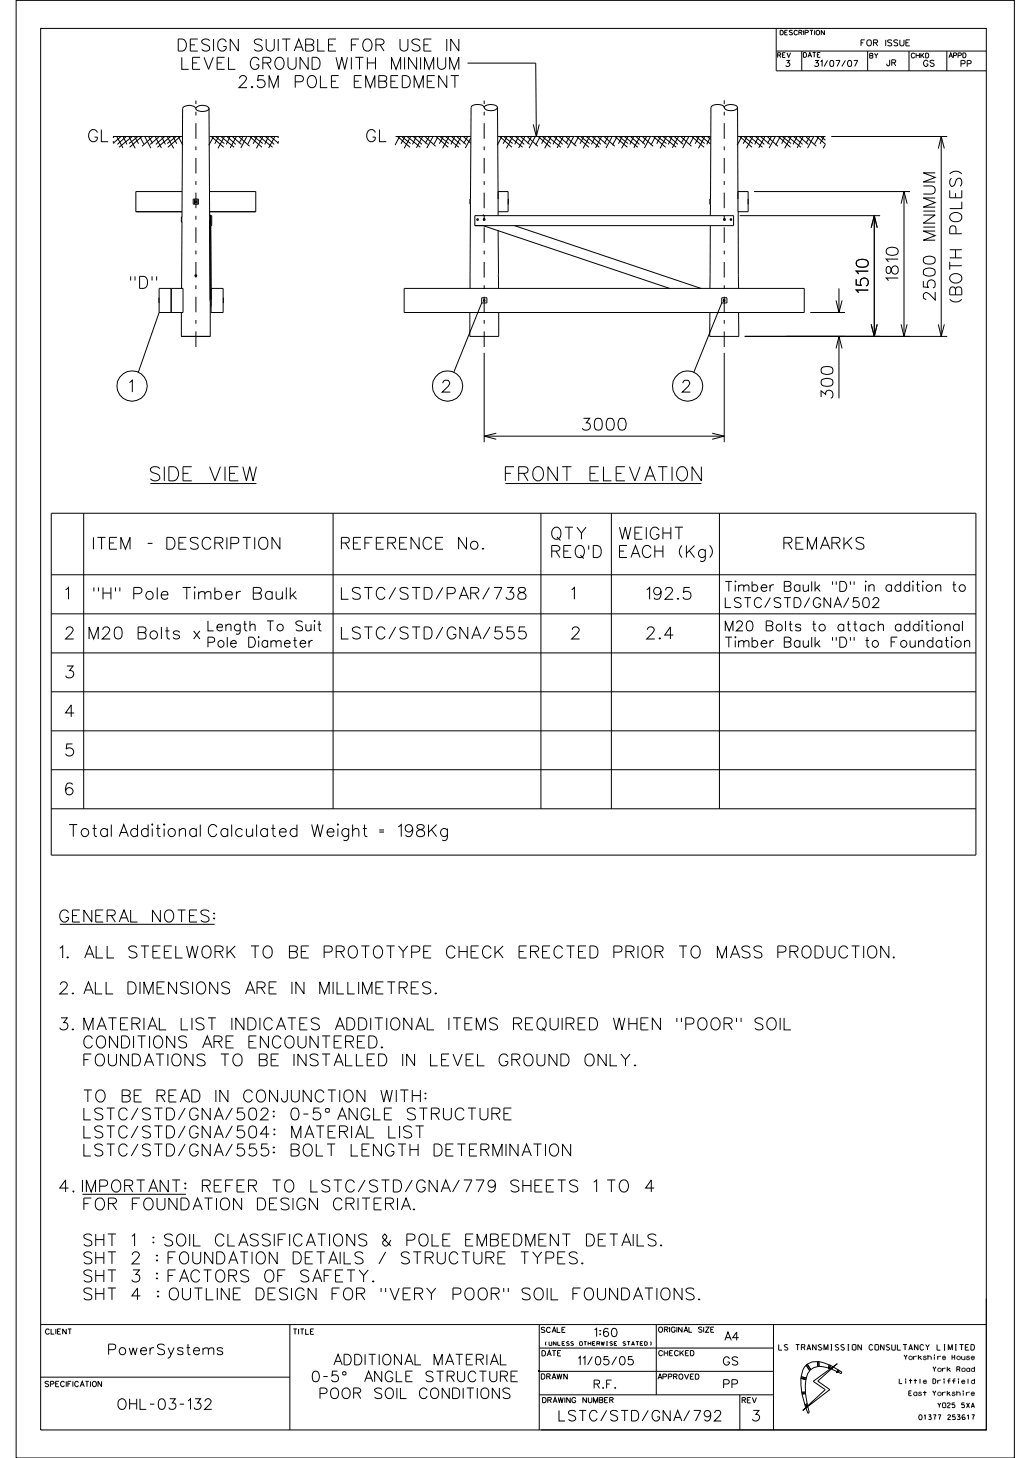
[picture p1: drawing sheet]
<svg xmlns="http://www.w3.org/2000/svg" width="210mm" height="297mm" viewBox="0 0 210 297" stroke-linecap="round" stroke-linejoin="round" font-family="sans-serif">
<g fill="none" stroke="#000" stroke-width=".2">
<path d="M3.3 .1h203.3v296.9h-203.3zM8.3 5.8h192.6v285.5h-192.6zM95.2 12.9h13.9l.1 14.9M158.1 10.4h42.8M158.1 5.8v8.6h42.8M163.3 10.4v4M176.7 10.4v4M185.2 10.4v4M192.9 10.4v4M195.7 13l.8-.1v-.5l-.8-.1v1.3M197 13l.8-.1v-.5l-.8-.1v1.3M23 27.8h14.1"/>
<path d="M23 28.8l.3 .4M23.3 27.8l-.3 .3M23.8 27.9l1.2 2.2M24.6 27.8l-1.6 1.4M25.1 27.8l.7 1.6M25.7 27.8l-1.8 1.6M26.3 27.8l1.2 2.4M26.9 27.8l-2.7 2.2M27.4 27.8l.8 1.5M28 27.9l-1.7 1.3M28.5 27.8l.8 1.5M28.9 27.8l-2.5 2.2"/>
<path d="M29.5 27.8l1.2 2.4M30.3 27.8l.8 1.4M31.1 27.8l-2.2 2M31.6 27.9l1.3 2.2M32.4 27.8l-1.8 1.6M32.9 27.8l.8 1.6M33.5 27.8l-1.8 1.6M34.1 27.8l1.3 2.4M34.7 27.8l-2.6 2.2M35.2 27.8l.8 1.5M35.8 27.9l-1.7 1.3M36.3 27.8l.9 1.8"/>
<path d="M36.7 27.8l-2.5 2.2M37.1 39h-9.4v4.1h9.4M39.9 22.1a1.72 1.72 0 0 0-2.7 0l-.1 22.1M39.9 21.9a1.85 1.85 0 0 1 2.7 .2 1.6 1.6 0 0 1-2.1 .5l-.6-.3zM42.6 22.1l.1 22M42.7 27.8h14.1M42.7 39h9.4v4.1h-9.4M43.1 27.8l2.5 2.2M43.5 27.8l-1 1.8M44 27.9l1.7 1.3M44.5 27.8l-.7 1.5M45 27.8l2.7 2.2"/>
<path d="M45.7 27.8l-1.3 2.4M46.3 27.8l1.7 1.6M46.8 27.8l-.7 1.6M47.4 27.8l1.8 1.6M48.1 27.9l-1.2 2.2M48.7 27.8l2.1 2M49.5 27.8l-.8 1.4M50.3 27.8l-1.3 2.4M50.9 27.8l2.5 2.2M51.3 27.8l-.8 1.5M51.8 27.9l1.7 1.3M52.4 27.8l-.9 1.5"/>
<path d="M52.9 27.8l2.6 2.2M53.5 27.8l-1.3 2.4M54.1 27.8l1.8 1.6M54.7 27.8l-.8 1.6M55.1 27.8l1.7 1.4M55.9 27.9l-1.2 2.2M56.5 27.8l.3 .3M56.8 28.8l-.3 .4M80.6 27.8h15.3M81 27.8l2.5 2.2M81.4 27.8l-.9 1.8M81.9 27.9l1.7 1.3"/>
<path d="M82.4 27.8l-.7 1.5M83 27.8l2.6 2.2M83.6 27.8l-1.3 2.4M84.2 27.8l1.8 1.6M84.8 27.8l-.8 1.6M85.3 27.8l1.8 1.6M86 27.9l-1.2 2.2M86.6 27.8l2.1 2M87.4 27.8l-.8 1.4M88.2 27.8l-1.3 2.4M88.8 27.8l2.5 2.2M89.2 27.8l-.8 1.5"/>
<path d="M89.7 27.9l1.7 1.3M90.3 27.8l-.8 1.5M90.8 27.8l2.7 2.2M91.4 27.8l-1.2 2.4M92 27.8l1.8 1.6M92.6 27.8l-.8 1.6M93.1 27.8l1.8 1.6M93.9 27.9l-1.2 2.2M94.4 27.8l1.5 1.4M95.3 27.8l-.9 1.4M95.9 28.1l-1.1 2.1M98.6 21.9a1.14 1.14 0 0 0-1.3-.6 1.12 1.12 0 0 0-1.3 .6l-.2 18.6"/>
<path d="M98.9 21.5l.7-.2h.8a.69 .69 0 0 1 .8 .8 1.85 1.85 0 0 1-2.6-.2zM101.3 21.9l.2 18.6M101.4 27.8h43.3M101.8 27.8l2.5 2.2M102.2 27.8l-.9 1.8M102.7 27.9l1.7 1.3M103.3 27.8l-.8 1.5M103.8 27.8l2.7 2.2M104.4 27.8l-1.2 2.4M105 27.8l1.8 1.6M105.6 27.8l-.8 1.6M106.1 27.8l1.8 1.6"/>
<path d="M106.9 27.9l-1.3 2.2M107.4 27.8l2.1 2M108.3 27.8l-.9 1.4M108.6 25.3l.6 2.5 .6-2.5M109 27.8l-1.2 2.4M109.7 27.8l2.4 2.2M110.1 27.8l-1 1.8M110.5 27.9l1.8 1.3M111.1 27.8l-.8 1.5M111.6 27.8l2.6 2.2M112.3 27.8l-1.4 2.4M112.8 27.8l1.8 1.6"/>
<path d="M113.4 27.8l-.8 1.6M113.9 27.8l1.8 1.6M114.7 27.9l-1.2 2.2M115.3 27.8l2.1 2M116.1 27.8l-.8 1.4M116.9 27.8l-1.3 2.4M117.5 27.8l2.5 2.2M117.9 27.8l-1 1.8M118.3 27.9l1.8 1.3M118.9 27.8l-.8 1.5M119.4 27.8l2.7 2.2M120.1 27.8l-1.3 2.4"/>
<path d="M120.6 27.8l1.8 1.6M121.3 27.8l-.8 1.6M121.7 27.8l1.9 1.6M122.5 27.9l-1.2 2.2M123.1 27.8l2.1 2M123.9 27.8l-.8 1.4M124.7 27.8l-1.3 2.4M125.3 27.8l2.5 2.2M125.7 27.8l-1 1.8M126.2 27.9l1.7 1.3M126.7 27.8l-.7 1.5M127.2 27.8l2.7 2.2"/>
<path d="M127.9 27.8l-1.3 2.4M128.5 27.8l1.7 1.6M129.1 27.8l-.8 1.6M129.6 27.8l1.8 1.6M130.3 27.9l-1.2 2.2M130.9 27.8l2.1 2M131.7 27.8l-.8 1.4M132.5 27.8l-1.2 2.4M133.1 27.8l2.5 2.2M133.5 27.8l-.9 1.8M134 27.9l1.7 1.3M134.6 27.8l-.8 1.5"/>
<path d="M135.1 27.8l2.6 2.2M135.7 27.8l-1.3 2.4M136.3 27.8l1.8 1.6M136.9 27.8l-.8 1.6M137.4 27.8l1.8 1.6M138.2 27.9l-1.3 2.2M138.7 27.8l2.1 2M139.6 27.8l-.9 1.4M140.3 27.8l-1.3 2.4M141 27.8l2.4 2.2M141.3 27.8l-.8 1.5M141.8 27.9l1.7 1.3"/>
<path d="M142.4 27.8l-.8 1.5M142.9 27.8l1.8 1.5M143.5 27.8l-1.2 2.4M144.1 27.8l.6 .6M144.7 27.8l-.7 1.6M147.5 21.9a1.14 1.14 0 0 0-1.3-.6 1.23 1.23 0 0 0-1.4 .6l-.1 18.6M147.8 21.5l.6-.2h.9a.69 .69 0 0 1 .8 .8 1.85 1.85 0 0 1-2.6-.2zM150.2 21.9l.1 18.6M150.3 39h2.1v4.1h-2.1zM150.3 27.8h17.8M150.7 27.8l2.5 2.2M151.1 27.8l-1 1.8"/>
<path d="M151.6 27.9l1.7 1.3M152.2 27.8l-.8 1.5M152.7 27.8l2.6 2.2M153.3 27.8l-1.3 2.4M153.6 39h31.8M153.9 27.8l1.8 1.6M154.5 27.8l-.8 1.6M155 27.8l1.8 1.6M155.8 27.9l-1.3 2.2M156.3 27.8l2.1 2M157.1 27.8l-.8 1.4M157.9 27.8l-1.2 2.4"/>
<path d="M158.6 27.8l2.4 2.2M158.9 27.8l-.9 1.8M159.4 27.9l1.7 1.3M160 27.8l-.8 1.5M160.5 27.8l2.6 2.2M161.1 27.8l-1.3 2.4M161.7 27.8l1.8 1.6M162.3 27.8l-.8 1.6M162.8 27.8l1.8 1.6M163.6 27.9l-1.2 2.2M164.2 27.8l2.1 2M165 27.8l-.8 1.4"/>
<path d="M165.8 27.8l-1.3 2.4M166.4 27.8l1.7 1.6M166.8 27.8l-.9 1.5M167.2 27.9l.9 .7M167.8 27.8l-.8 1.5M168.1 29.4l-.4 .8M169.3 27.8h23.6M184.1 39v29.5M191.1 30.3l.6-2.5 .6 2.5M191.7 27.8v40.7M32.4 58.7h4.9v5h-4.9zM34.9 58.7v5"/>
<path d="M37 44.2v1M37.1 45.2l-.1 13.5M37.1 44.2h-.2v1h.2M39.4 40.5h1v1.1h-1zM39.6 40.5v1.1M40.2 40.5v1.1M42.7 44.9l.1 23.6M42.7 43.9h.1M42.7 45.7v-1.9h.2v2.2M42.7 45.7l.1 15.3M42.7 45.7h.2M42.9 43.9h.2v2.1h-.2"/>
<path d="M42.9 46l.1 16.4M43 58.7h2.5v5h-2.5zM82.3 58.7h81.5v5h-81.5zM95.8 40.5v1.1M95.8 41.6l-.1 17.1M95.9 40.5h-.2v1.1h.2M96.7 43.9h52.7v2.1h-52.7zM98.4 43.8l.3 .1M98.4 43.8h.1M98.4 43.8l-.1 .1M98.4 46l38 12.7M98.7 44.6a.18 .18 0 0 0-.3 .1 .18 .18 0 0 0 .2 .2"/>
<path d="M101.5 47v9.3M101.5 43.1h2v-4.1h-2v4.9M101.5 56.3h.1M101.5 56.3v2.4M103.5 40.5v1.1M104.8 46l38 12.7M144.7 46l-.1 12.7M144.7 40.5v1.1M144.7 41.6v2.3M144.8 40.5h-.2v1.1h.2M147.5 44.6h.2l-.1 .3M150.4 43.1v13.2"/>
<path d="M150.4 56.3h.1M150.4 56.3v2.4M150.6 43.9h28.7M152.4 40.5h.1M152.4 41.6h.1M170.9 58.7v5M177.4 46.4l.7-2.5 .6 2.5M178.1 43.9v24.6M183.5 41.5l.6-2.5 .7 2.5M32.4 63.7l-4.2 12.1M32.4 60.7v1M36.9 68.5h5.9"/>
<path d="M36.9 63.7v4.8M42.8 62.6h.2M43 60.6v.3zM43 60.6h.1M45.5 60.7h.1M45.5 61.7h.1M95.7 63.7v4.8h5.9v-4.8M98.1 61.7l-5.7 14.1M98.1 60.7h1.1v1h-1.1zM98.6 71.9v18.2M144.6 63.7v4.8h5.9l-.1-4.8M147 61.7l-5.7 14.1"/>
<path d="M147 60.7h1.1v1h-1.1zM147.5 61.4h.1M147.5 71.9v18.2M147.6 61a.18 .18 0 0 0-.2 .1 .18 .18 0 0 0 .1 .3M147.6 61l-.2 .1 .1 .3M147.6 61h.1M151.7 68.5h41.2M165 63.7h7.1M170.3 71l.6-2.5 .6 2.5M170.3 61.2l.6 2.5 .6-2.5M170.9 68.5v12.6M177.4 66.1l.7 2.4 .6-2.4"/>
<path d="M183.5 66.1l.6 2.4 .7-2.4M191.1 66.1l.6 2.4 .6-2.4M30.6 98.5h21.6M98.6 88.8h48.9M101.1 88.3l-2.5 .5 2.5 .7M102.9 98.5h40M145.1 88.3l2.4 .5-2.4 .7M10.4 104.6h188.4v69.6h-188.4zM10.4 117.1h188.4M17 104.6v60.2M39.5 119.7l.2-.2 .1 .2zM67.8 104.6v60.2"/>
<path d="M110.2 104.6v60.2M124.5 104.6v60.2M146.5 104.6v60.2M149.7 118.4h.2zM176.3 118.4h.1l-.1 .1zM185.8 118.4h.2zM187.9 118.4h.2l-.2 .1zM10.4 125h188.4M10.4 133h188.4M52.6 129.8h.2l-.1 .1zM64 126.4l.2 .1-.2 .1zM149.8 129.7l.1 .1-.1 .1z"/>
<path d="M187.8 126.4l.1 .1-.1 .1zM189.8 126.4v.2zM193.8 129.7l.2 .1-.2 .1zM10.4 140.9h188.4M10.4 148.9h188.4M10.4 156.8h188.4M10.4 164.8h188.4M31 167.8v.3l-.1-.1zM33.4 167.8l.2 .2-.2 .1-.1-.1zM68.8 167.8l.1 .2-.1 .1-.1-.1zM12.2 188.3h31.5M51 225.8a.88 .88 0 0 1 1.2 .4 2.21 2.21 0 0 1-.3 1.8 .86 .86 0 0 1-1.2-.3 2.26 2.26 0 0 1 .3-1.9z"/>
<path d="M52.1 233h-1.2l-.1 1.1a.87 .87 0 0 1 1.3 0 .87 .87 0 0 1-.2 1.3 .87 .87 0 0 1-1.2-.4M54.3 229.4l-1.2 1.6h1.7M16.8 243.3h21.1M8.3 269.8h192.6M59 269.8v21.5M109.8 279.3h47.7M109.8 274.6h47.7M109.8 269.8v21.5M133.7 269.8v14.3M157.5 269.8v21.5M164.2 278.1l-.7 1-.3 1.3M164.2 278.1l.7 1.1"/>
<path d="M164.2 278.1h.1M164.4 277.9l-.2 .2M164.4 277.9h.1M164.4 277.9l.7 1.1M164.9 279.2h.1M165 279.2l-.5 .7-.3 .8M165.1 279l-.1 .2M166.5 277.4h-1.2l-.9 .5M166.5 277.4l.1 1M166.5 277.4h.3M166.6 278.4l-.8 .2-.7 .4M166.6 278.4h.1"/>
<path d="M166.8 278.3l2 .4M166.8 278.3h.1M166.8 278.3l-.2 .1M168.8 278.7h.1M168.9 278l-2.1-.6v.9M168.9 278h.1M168.9 278l-.1 .7M168.9 278l.2 .1M169.1 278.1l.6 .3-.6 .4-.3-.1M169.1 278.1v.7M169.1 278.1h.1M170.5 279.4h.1"/>
<path d="M170.5 279.4l.3 .1M170.7 279l-.9-.5-.4 .4 1.1 .5M170.7 279h.1M170.7 279l-.2 .4M170.7 279l.2 .2M170.8 279.5h.1M170.8 279.5l.5 .3M170.9 279.2h.1M170.9 279.2l-.1 .3M170.9 279.2l.6 .3M171.3 279.8h.1M171.5 279.5h.1"/>
<path d="M171.5 279.5l-.2 .3M200.9 264.5v26.8h-90.7M8.3 280.5h50.7M109.8 284.1h47.7M150.7 284.1v7.2M163.1 280.7l.2 2.9M163.1 280.7l1.1 .3M163.1 280.7h.1M163.2 280.4l-.1 .3M163.2 280.4h.1M163.2 280.4l1 .3M163.3 283.6h.1"/>
<path d="M163.3 283.6v.4M163.3 284h.1M163.3 284l.6 2.2M163.9 286.2h.1M163.9 286.2l.1 .2M164 286.4h.1M164.1 283.6h.1M164.1 283.6h-.8M164.1 283.6v.3M164.1 283.9h.1M164.1 283.9l-.8 .1M164.1 283.9l.3 2.1"/>
<path d="M164.2 281l-.1 2.6M164.2 281h.1M164.2 280.7h.1M164.2 280.7v.3M164.4 286h.1M164.4 286l-.5 .2M164.4 286v.2M164.4 286.2h.1M164.4 286.2l-.4 .2M164.4 286.2l.1 .2-.4 .4-.1-.4M164.6 287.9h.1M164.8 287.7l-.3-1.2-.3 .3 .4 1.1"/>
<path d="M164.8 287.7l-.2 .2M164.8 287.7h.1M165.6 281.4l4.9-3.6-3.9 3.5 2.4 1.8-5.5 4.2 4.6-4.2z"/>
<circle cx="39.9" cy="41.1" r=".19"/>
<circle cx="39.9" cy="56.1" r=".19"/>
<circle cx="97.3" cy="44.7" r=".17"/>
<circle cx="98.6" cy="44.7" r=".17"/>
<circle cx="147.5" cy="44.7" r=".19"/>
<circle cx="148.9" cy="44.7" r=".19"/>
<circle cx="26.9" cy="78.6" r="3.1"/>
<circle cx="91.2" cy="78.6" r="3.1"/>
<circle cx="98.6" cy="61.2" r=".18"/>
<circle cx="140.1" cy="78.6" r="3.1"/>
<circle cx="147.5" cy="61.2" r=".18"/>
</g>
<g fill="#000">
<path d="M109.7 279.2h.3v.3h-.3z" fill-rule="evenodd"/>
<path d="M168.6 278.5h.3v.3h-.3z" fill-rule="evenodd"/>
<path d="M170.4 279.3h.3v.3h-.3z" fill-rule="evenodd"/>
</g>
<path d="M39.9 70.7v-50.2M98.6 70.7v-50.2M147.5 70.7v-50.3" fill="none" stroke="#000" stroke-width=".2" stroke-dasharray="3.2 1.6 .8 1.6" stroke-linecap="butt"/>
<g font-size="2.9">
<text x="30.6" y="97.9">SIDE VIEW</text>
<text x="103" y="97.9">FRONT ELEVATION</text>
</g>
<g font-size="2.4">
<text x="36.3" y="10.4">DESIGN SUITABLE FOR USE IN</text>
<text x="37" y="14.1">LEVEL GROUND WITH MINIMUM</text>
<text x="48.7" y="17.8">2.5M POLE EMBEDMENT</text>
<text x="18.1" y="28.9">GL</text>
<text x="74.7" y="28.9">GL</text>
<text x="26.5" y="58.7">&quot;D&quot;</text>
<text x="176.9" y="59.6" transform="rotate(-90 176.9 59.6)">1510</text>
<text x="182.9" y="57.2" transform="rotate(-90 182.9 57.2)">1810</text>
<text x="190.5" y="61.1" transform="rotate(-90 190.5 61.1)">2500 MINIMUM</text>
<text x="195.9" y="61.6" transform="rotate(-90 195.9 61.6)">(BOTH POLES)</text>
<text x="26.4" y="79.9">1</text>
<text x="90.1" y="79.9">2</text>
<text x="139" y="79.9">2</text>
<text x="169.7" y="81.1" transform="rotate(-90 169.7 81.1)">300</text>
<text x="118.6" y="87.6">3000</text>
<text x="19.1" y="111.9">ITEM - DESCRIPTION</text>
<text x="69.5" y="111.9">REFERENCE No.</text>
<text x="112.4" y="109.8">QTY</text>
<text x="112.4" y="113.6">REQ’D</text>
<text x="126.2" y="109.8">WEIGHT</text>
<text x="126.2" y="113.6">EACH (Kg)</text>
<text x="159.7" y="111.9">REMARKS</text>
<text x="13.4" y="122.1">1</text>
<text x="19.1" y="122.1">&quot;H&quot; Pole Timber Baulk</text>
<text x="69.6" y="122.1">LSTC/STD/PAR/738</text>
<text x="116.5" y="122.1">1</text>
<text x="131.7" y="122.1">192.5</text>
<text x="13.4" y="130.2">2</text>
<text x="18.2" y="130.2">M20 Bolts x</text>
<text x="69.6" y="130.2">LSTC/STD/GNA/555</text>
<text x="116.5" y="130.2">2</text>
<text x="131.7" y="130.2">2.4</text>
<text x="13.4" y="138.1">3</text>
<text x="13.4" y="146">4</text>
<text x="13.4" y="154">5</text>
<text x="13.4" y="161.9">6</text>
<text x="14.1" y="170.4">Total Additional Calculated Weight = 198Kg</text>
<text x="12.2" y="187.8">GENERAL NOTES:</text>
<text x="12.2" y="195.1">1.</text>
<text x="17.3" y="195.1">ALL STEELWORK TO BE PROTOTYPE CHECK ERECTED PRIOR TO MASS PRODUCTION.</text>
<text x="12.2" y="202.5">2. ALL DIMENSIONS ARE IN MILLIMETRES.</text>
<text x="12.2" y="209.8">3. MATERIAL LIST INDICATES ADDITIONAL ITEMS REQUIRED WHEN &quot;POOR&quot; SOIL</text>
<text x="14.2" y="213.5">CONDITIONS ARE ENCOUNTERED.</text>
<text x="14.2" y="217.1">FOUNDATIONS TO BE INSTALLED IN LEVEL GROUND ONLY.</text>
<text x="14.3" y="224.5">TO BE READ IN CONJUNCTION WITH:</text>
<text x="14.2" y="228.1">LSTC/STD/GNA/502:</text>
<text x="14.3" y="231.8">LSTC/STD/GNA/504:</text>
<text x="52.5" y="228.1">0-5%%dANGLE STRUCTURE</text>
<text x="54.7" y="231.8">MATERIAL LIST</text>
<text x="14.2" y="235.5">LSTC/STD/GNA/555:</text>
<text x="53.5" y="235.5">BOLT LENGTH DETERMINATION</text>
<text x="12.2" y="242.8">4.</text>
<text x="16.8" y="242.8">IMPORTANT:</text>
<text x="39.9" y="242.8">REFER TO LSTC/STD/GNA/779 SHEETS 1 TO 4</text>
<text x="14.2" y="246.5">FOR FOUNDATION DESIGN CRITERIA.</text>
<text x="14.2" y="253.8">SHT 1</text>
<text x="14.3" y="257.5">SHT 2 : FOUNDATION DETAILS / STRUCTURE TYPES.</text>
<text x="26.9" y="253.8">: SOIL CLASSIFICATIONS &amp; POLE EMBEDMENT DETAILS.</text>
<text x="14.5" y="261.1">SHT 3 : FACTORS OF SAFETY.</text>
<text x="14.3" y="264.8">SHT 4 : OUTLINE DESIGN FOR &quot;VERY POOR&quot; SOIL FOUNDATIONS.</text>
</g>
<g font-size="2.2">
<text x="22.2" y="276">PowerSystems</text>
<text x="63.6" y="281.5">0-5^ ANGLE STRUCTURE</text>
<text x="66.7" y="278">ADDITIONAL MATERIAL</text>
<text x="24" y="287.1">OHL-03-132</text>
<text x="65.2" y="284.9">POOR SOIL CONDITIONS</text>
<text x="113.9" y="289.5">LSTC/STD/GNA/792</text>
<text x="153.3" y="289.5">3</text>
</g>
<g font-size="2">
<text x="147.8" y="120.5">Timber Baulk &quot;D&quot; in addition to</text>
<text x="147.8" y="123.8">LSTC/STD/GNA/502</text>
<text x="42.4" y="128.5">Length To Suit</text>
<text x="42.4" y="131.8">Pole Diameter</text>
<text x="147.8" y="128.5">M20 Bolts to attach additional</text>
<text x="147.8" y="131.8">Timber Baulk &quot;D&quot; to Foundation</text>
</g>
<g font-size="1.7">
<text x="121.1" y="272.3">1:60</text>
<text x="147.7" y="273.1">A4</text>
<text x="117.8" y="278">11/05/05</text>
<text x="147.4" y="278.1">GS</text>
<text x="121" y="282.8">R.F.</text>
<text x="147.4" y="282.7">PP</text>
</g>
<g font-size="1.2">
<text x="175.4" y="9.4">FOR ISSUE</text>
<text x="160.1" y="13.5">3</text>
<text x="165.9" y="13.5">31/07/07</text>
<text x="180.6" y="13.4">JR</text>
<text x="188.1" y="13.5">GS</text>
<text x="158.6" y="275">LS TRANSMISSION CONSULTANCY LIMITED</text>
</g>
<g font-size="1.1">
<text x="9.3" y="271.8">CLIENT</text>
<text x="59.8" y="271.8">TITLE</text>
<text x="110.3" y="271.4">SCALE</text>
<text x="134.1" y="271.4">ORIGINAL SIZE</text>
<text x="110.3" y="280.9">DRAWN</text>
<text x="110.4" y="276.2">DATE</text>
<text x="134" y="281">APPROVED</text>
<text x="134.2" y="276.2">CHECKED</text>
<text x="9.2" y="282.5">SPECIFICATION</text>
<text x="110.5" y="285.7">DRAWING NUMBER</text>
<text x="151.2" y="285.8">REV</text>
</g>
<g font-size="1">
<text x="158.4" y="11.7">REV</text>
<text x="158.9" y="7.1">DESCRIPTION</text>
<text x="163.7" y="11.7">DATE</text>
<text x="177.2" y="11.8">BY</text>
<text x="185.6" y="11.8">CHKD</text>
<text x="193.3" y="11.7">APPD</text>
<text x="183.2" y="281.9">Little Driffield</text>
<text x="184.1" y="277">Yorkshire House</text>
<text x="190" y="279.4">York Road</text>
<text x="185.1" y="284.3">East Yorkshire</text>
<text x="191" y="286.7">YO25 5XA</text>
<text x="187.2" y="289.2">01377 253617</text>
</g>
<text font-size=".8" x="111" y="274.1">(UNLESS OTHERWISE STATED)</text>
</svg>
